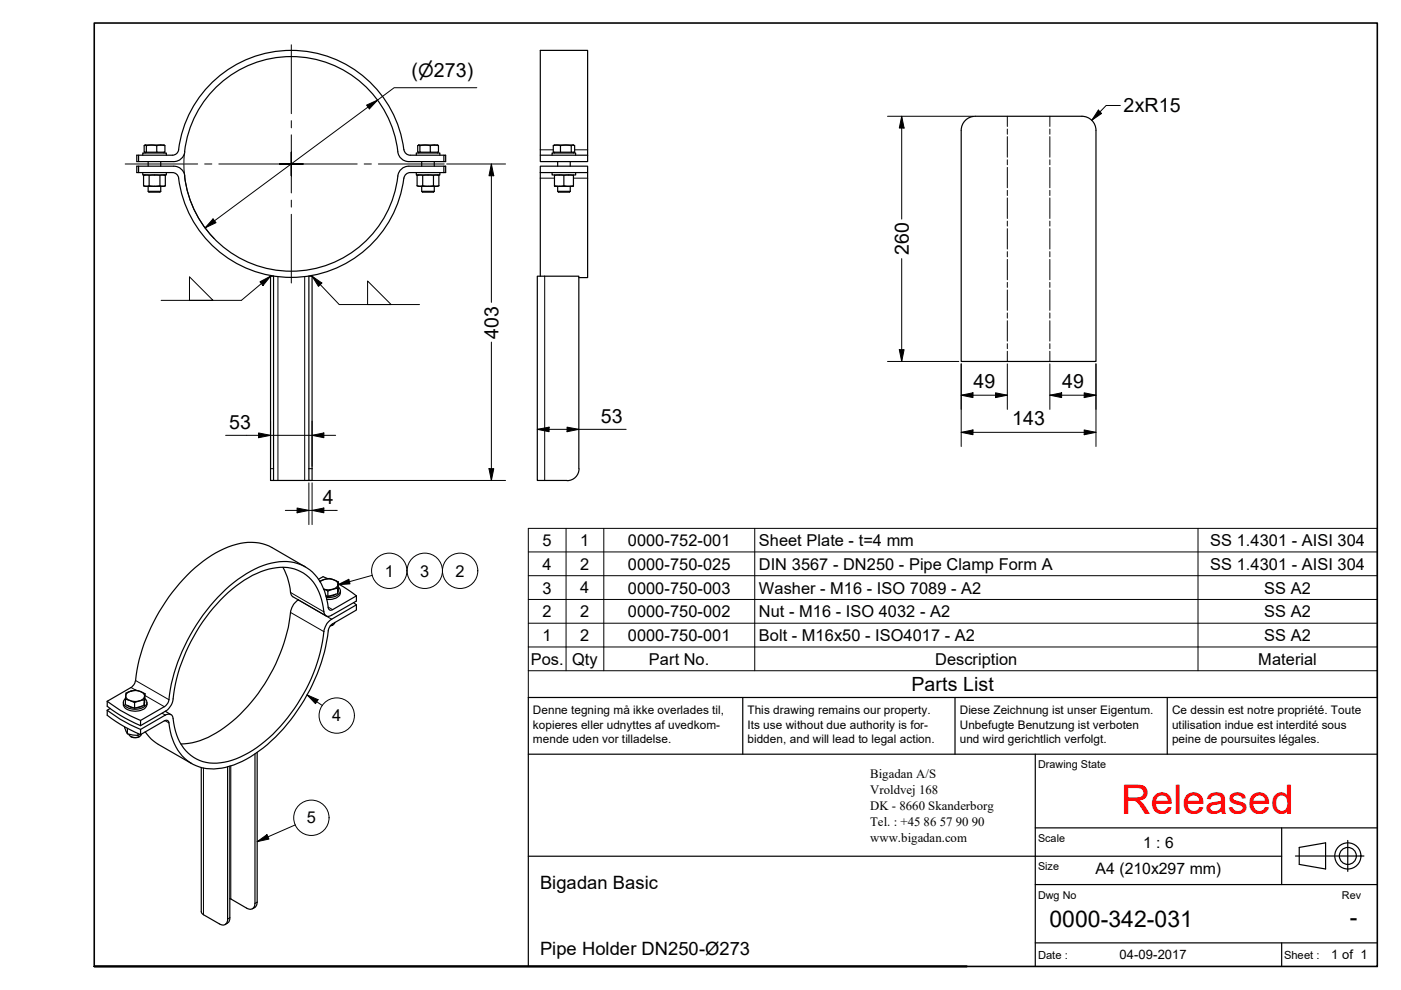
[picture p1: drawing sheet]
<svg xmlns="http://www.w3.org/2000/svg" width="297mm" height="210mm" viewBox="0 0 297 210" stroke-linecap="round" stroke-linejoin="round" font-family="sans-serif">
<!-- layer: Visible -->
<g fill="none" stroke="#000" stroke-width=".25">
<path d="M29 35.2h.4v1.4h-.4zM29 32.9h.4v1.4h-.4zM29.4 35.2h7.5a2.35 2.35 0 0 1 2.3 2.1M29.4 36.6h7.1M29.4 32.9h7.1M30.3 32.9v-.5h5v.5M30.3 36.6v.5h5v-.5M30.4 39.4l.6 .1 .6-.1M30.4 37.2h4.7M30.4 39.4l.4 .1h4l.3-.1M30.4 37.2v2.2M30.7 30.8l4.1-.1 .2 .2-.9-.2-.9 .2"/>
<path d="M30.8 37.1l-.4 .1M30.8 32.3v.1M31 30.9l1.1-.2 1.1 .2M31 30.9v1.4h2.2M31 30.9l-.2-.2-.2 .2v1.4h.4M31.4 39.5v1.1l.2 .1h2.3l.2-.1M31.4 34.3v.9M31.6 39.4l1.2 .1 2.3-.1M31.6 37.2v2.2M33.2 30.9v1.4h1.8v-1.4M33.9 37.2v2.2M34.1 34.3v.9"/>
<path d="M34.1 39.5v1.1M34.8 37.1l.3 .1M34.8 32.3v.1M35.1 37.2v2.2M36.6 36.6a1.33 1.33 0 0 1 1.3 1.2M37.9 37.7a24.1 24.1 0 0 0 23.8 21.1 24.1 24.1 0 0 0 23.9-21.1M37.9 31.7a1.33 1.33 0 0 1-1.3 1.2M39.1 32.2a22.8 22.8 0 0 1 23-20.2 22.8 22.8 0 0 1 22.4 20.7 2.35 2.35 0 0 0 2.2 1.6M39.2 32.2a2.35 2.35 0 0 1-2.3 2.1h-7.5M85.6 31.7a24.1 24.1 0 0 0-23.9-21 24.1 24.1 0 0 0-23.8 21M85.7 31.7a1.33 1.33 0 0 0 1.3 1.2h7.1M86.7 35.2a2.33 2.33 0 0 0-2.3 2.1 22.8 22.8 0 0 1-22.7 20.2 22.8 22.8 0 0 1-22.6-20.2"/>
<path d="M86.7 35.2h7.4M86.7 34.3h7.4M88.3 32.9v-.5h5v.5M88.3 36.6v.5h5v-.5M88.4 39.4l.6 .1 .6-.1M88.4 37.2h4.6M88.4 39.4l.4 .1h4l.2-.1M88.4 37.2v2.2M88.7 30.8l4.1-.1 .2 .2-.9-.2-.9 .2M88.8 37.1l-.4 .1M88.8 32.3v.1M89 30.9l1.1-.2 1.1 .2"/>
<path d="M89 30.9v1.4h2.2M89 30.9l-.2-.2-.2 .2v1.4h.4M89.4 39.5v1.1l.2 .1h2.3l.2-.1M89.4 34.3v.9M89.6 39.4l1.2 .1 2.2-.1M89.6 37.2v2.2M91.2 30.9v1.4h1.8v-1.4M91.9 37.2v2.2M92.1 34.3v.9M92.1 39.5v1.1M92.8 37.1l.2 .1M92.8 32.3v.1"/>
<path d="M93 37.2v2.2M94.1 35.2h.4v1.4h-.4zM94.1 36.6h-7.1a1.33 1.33 0 0 0-1.3 1.2M94.1 32.9h.4v1.4h-.4zM114.6 35.2h10v1.4h-10zM114.6 32.9h10v1.4h-10zM114.6 32.9v-22.2h10v22.2M114.6 36.6v22M117.1 32.9v-.5h4.9v.5M117.1 36.6v.5h4.9v-.5M117.3 30.9l.8-.2 .7 .2M117.6 39.4l1 .1"/>
<path d="M117.6 39.4v.1h1M117.6 37.2h4M117.6 32.3v.1M117.6 37.1v2.3M118.2 39.5v1.1l.2 .1h2.3l.2-.1M118.2 34.3v.9M118.8 30.9l1.2-.2 1.1 .2M118.8 30.9v1.4h2.3M119.5 39.4l-.9 .1M119.5 39.4l1.1 .1 1-.1M119.5 37.2v2.2M120.9 34.3v.9"/>
<path d="M120.9 39.5v1.1M121.1 30.9l.4-.2 .3 .2v1.4h-.7zM121.6 39.4v.1h-3M121.6 32.3v.1M121.6 37.1v2.3M121.7 30.8l-4.1-.1-.3 .2v1.4h1.5M124.6 36.6v22.3h-1.9M203.8 27.7v48.9h28.6v-48.9M206.8 24.7a2.98 2.98 0 0 0-3 2.9M206.8 24.7h22.6a2.98 2.98 0 0 1 3 2.9M31.4 40.6h2.7M57.4 58.6h.6v43.3h-.6z"/>
<path d="M65.5 58.6h.7v43.3h-.7zM89.4 40.6h2.7M118.2 40.6h2.7M122.7 99.4v-40.8h-8.8v43.3h6.3M122.8 99.4a2.52 2.52 0 0 1-2.6 2.5M58 101.9h7.5M60 120.3a17.4 17.4 0 0 1 1.8 5.9l.3 .3 7 4.1M63.3 127.2a3.5 3.5 0 0 0-1.7 2.7 36.2 36.2 0 0 1-14.9 25 15.3 15.3 0 0 1-8.3 2.8M64.7 120.2l-7-4.1a11 11 0 0 0-10.2 .2 31.4 31.4 0 0 0-13.1 12.4 37.5 37.5 0 0 0-5.8 16.1l-.6 .8-5.3 3.1M67.8 123.2a3.3 3.3 0 0 1 3.9 .2M67.9 123.4a2.72 2.72 0 0 1 3.7 .2 1.09 1.09 0 0 1-1 1.3l-1 .2-1-.2 .9 .4M69.1 126.3l.4 .2"/>
<path d="M69.1 126.4h.2M69.5 125.3v1.2l2.1-.6M69.5 122.7l-1-.4-1 .5M70.6 132.5l-.6 .2M71 132l-.5 .5-.4 .1M71.2 126l-1.4 .4M71.6 124.7l-2.1 .6M71.7 125.2l-.1 .2M71.7 123.8l3.9 2.5M71.7 124.4a1.03 1.03 0 0 1 .5 1.1 1.03 1.03 0 0 1-.8 .8l-1 .3-1.2 .1M71.7 123.4l-.1 1.3M71.7 123.4l-.1 2.5v-1.2"/>
<path d="M72.2 125.3a1.9 1.9 0 0 1-2.1 1.8h-.8M75 127.8l.6 .4v1.1l-5.3 3.1-.6 .8a38.8 38.8 0 0 1-14.8 26 16 16 0 0 1-11.1 3.8 9.2 9.2 0 0 1-7.7-7.9l-.3-2.1-.6-.3-5.4 3.1M75.6 128.2l-5.3 3.1a3.4 3.4 0 0 0-1.6 2.6 36.5 36.5 0 0 1-14.3 24.6 14.7 14.7 0 0 1-10.7 3.1 8.9 8.9 0 0 1-6.7-7.4l-.3-1.8a.98 .98 0 0 0-.6-1 .98 .98 0 0 0-1 .2l-5.3 3.1M75.6 126.3v1.1l-5.3 3a.97 .97 0 0 1-1.1 .2 .97 .97 0 0 1-.5-.9 10.2 10.2 0 0 0-5-8.5 10.4 10.4 0 0 0-9.3 .4 30.7 30.7 0 0 0-13.3 13.4 34.7 34.7 0 0 0-4.5 13.9l-.7 1.2-.8 .7M75.6 126.3l-5.1 3-.5 .1-.3-.2a12.7 12.7 0 0 0-4-8.4 9.7 9.7 0 0 0-9-1.2 28.4 28.4 0 0 0-13.7 10.8 38.3 38.3 0 0 0-7.3 18.5l-.6 .8-5.3 3.1M22.7 150.6v1.1l.9 .6 2.9 1.8 3.3 1.7M22.7 150.6l2.8 1.9 4.3 2.2M22.7 148.7v1l.9 .7 2.9 1.8 3.3 1.7M22.7 148.7l2.8 1.9 4.3 2.2M23.4 150.2l-.7 .4M26.2 148.9a1.79 1.79 0 0 0 2.1 1.9 2.71 2.71 0 0 0 2.8-1.2l.1-.7M26.4 154.1a1.83 1.83 0 0 0 2.3 1.8h.6l.4-.2"/>
<path d="M26.6 148.1a1.08 1.08 0 0 0-.4 1.1 1.08 1.08 0 0 0 .8 .8 3.4 3.4 0 0 0 4.1-.8v-.6l-.4-.5M26.6 148.3l1.9 .7M26.6 148.3v1.1l1.9 .8M26.8 147.1a2.65 2.65 0 0 1 3.8 .1 1.05 1.05 0 0 1-1.1 1.4 2.36 2.36 0 0 1-2.8-.9zM27 149.6l1.3 .5M27 154.4v1.2M27.3 155.7a1.6 1.6 0 0 0 2.7 0M27.7 156.1a1.81 1.81 0 0 0 1.9 0M28.5 149v1.2l2.1-.6M29.3 155.5v.4M29.8 152.8v1.1M29.8 154.7v1.1"/>
<path d="M30.2 149.7l-1.5 .4M30.6 148.4l-2.1 .6M30.6 148.9v.2M30.7 147.1l-.1 1.3M30.7 147.1l-.1 2.5v-1.2M30.7 147.1a3.2 3.2 0 0 0-4-.1l-.1 1.3M30.8 155.2l1.2 1.5 1.1 .8 7.5 4.4M35.1 150.8l1.1 .7M35.1 150.8l-5.3 3.1M54.1 159.9v31.6a1.09 1.09 0 0 1-.6 1.2 1.09 1.09 0 0 1-1.2-.2l-3.6-2M54.5 159.5v31.8l-.2 .8-.8 .6M48.3 162.6v32.3a1.06 1.06 0 0 1-.5 1.1 1.06 1.06 0 0 1-1.3-.1l-3.4-2-.4-.6v-30.6"/>
<path d="M48.7 162.4v32.5l-.1 .5-.8 .6"/>
</g>
<!-- layer: Visible Narrow -->
<g fill="none" stroke="#000" stroke-width=".21">
<path d="M114.6 37.8h3M114.6 31.8h2.7M121.6 37.8h3M121.8 31.8h2.8M58.9 58.7v43.2M64.6 58.7v43.2M115.5 58.6v43.3M57.4 99.4h.6M65.5 99.4h.7M61.6 129.9l7.1 4M61.6 125.6l7.1 4.1M63.2 127.2l7.1 4.1"/>
<path d="M69.6 128.7l.9 .6M27.8 145.8l1 .5M28.7 144.3l7.1 4.1M30.7 147.5l4.1 2.3M34.4 151.2l.7 .4M35 152.8l.8 .5M43.1 162.8v31.1M48.9 162.4v28.2M48.7 194.6l-.4 .3M54.5 191.3l-.4 .2"/>
</g>
<!-- layer: Bend Centerline -->
<g fill="none" stroke="#000" stroke-width=".21">
<path d="M213.6 24.7v2.1M213.6 27.4v1.1M213.6 29v4.3M213.6 33.9v1M213.6 35.5v4.3M222.6 24.7v2.1M222.6 27.4v1.1M222.6 29v4.3M222.6 33.9v1M222.6 35.5v4.3M213.6 40.4v1.1M213.6 42v4.3"/>
<path d="M213.6 46.9v1M213.6 48.5v4.3M213.6 53.4v1.1M213.6 55v4.3M213.6 59.9v1M222.6 40.4v1.1M222.6 42v4.3M222.6 46.9v1M222.6 48.5v4.3M222.6 53.4v1.1M222.6 55v4.3M222.6 59.9v1"/>
<path d="M213.6 61.5v4.3M213.6 66.4v1.1M213.6 68v4.3M213.6 72.9v1M213.6 74.5v2.1M222.6 61.5v4.3M222.6 66.4v1.1M222.6 68v4.3M222.6 72.9v1M222.6 74.5v2.1"/>
</g>
<!-- layer: Symbol -->
<g fill="none" stroke="#000" stroke-width=".21">
<path d="M40.2 58.7l5 5h-5zM55.1 59.7l2.3-1.1-1.6 2zM57.4 58.6l-6.2 5.1h-17M66.2 58.6l2 1.4-.7 .7zM66.2 58.6l5.7 6h17M77.9 59.6l5 5h-5zM112 117h180M120 112v30.2M128 112v30.2M160 112v30.2M254 112v30.2M71.7 124l2.3-1.2 .2 1z"/>
<path d="M79 122l-7.3 2M112 137.2h180v-25.2h-180v30.2M112 122.1h180M112 127.1h180M112 132.1h180M292 137.2v5h-180M65.1 147.3l2.3 1.1-.5 .8zM65.1 147.3l3.2 2.3M112 142.2v5.7h180v-5.7M54.5 178.4l2.1-1.4 .4 .9zM62.6 174.9l-8.1 3.5"/>
<circle cx="82.5" cy="121" r="3.7"/>
<circle cx="90.1" cy="121" r="3.7"/>
<circle cx="97.6" cy="121" r="3.7"/>
<circle cx="71.4" cy="151.7" r="3.7"/>
<circle cx="66" cy="173.4" r="3.7"/>
</g>
<!-- layer: Border -->
<path d="M20 4.9h272v200h-272zM205 204.9h-185h185" fill="none" stroke="#000" stroke-width=".34"/>
<!-- layer: Title -->
<g fill="none" stroke="#000" stroke-width=".25">
<path d="M112 159.9h180M157.5 147.9v12M202.5 147.9v12M219.5 159.9v45M247.5 147.9v12M292 147.9h-180v57M219.5 175.5h72.5M271.7 175.5v12.1M275.5 179.7l5.6-1v5.5l-5.6-.9zM285.8 178.2v6.6M112 181.5h159.7M219.5 199.9h72.5"/>
<path d="M219.5 187.6h72.5M271.7 199.9v5M274.7 181.5h14.5"/>
<circle cx="285.8" cy="181.5" r="2.77"/>
<circle cx="285.8" cy="181.5" r="1.8"/>
</g>
<!-- layer: Center Mark -->
<g fill="none" stroke="#000" stroke-width=".21">
<path d="M61.8 9.5v14.6M26.5 34.8h15.4M43.4 34.8h1.5M46.4 34.8h15.4h-2.5M59.3 34.8h2.5h-2.5M61.8 28.6v6.2v-2.5M61.8 37.3v-2.5v2.5M61.8 32.3v2.5v-2.5M61.8 37.3v-2.5v6.1M61.8 25.6v1.5M64.3 34.8h-2.5h13.9M64.3 34.8h-2.5h2.5"/>
<path d="M77.2 34.8h1.5M80.2 34.8h14M61.8 42.4v1.5M61.8 45.4v14.6"/>
</g>
<!-- layer: Dimension -->
<g fill="none" stroke="#000" stroke-width=".21">
<path d="M101.1 18.6h-17.5l-40.1 29.7M39 34.8a22.8 22.8 0 0 0 6.4 15.8M39.1 32.7l-.1 1.9M77.7 22.3l2.4-1.1-1.8 1.9zM94.7 34.8h12.5M104.2 34.8l.5 2.5h-1zM104.2 34.8v29.3M188.2 24.7h18.1M191.2 24.7l.5 2.4h-1zM191.2 24.7v21.8M232.9 23.3l.7 .8-2.1 1.4zM237.5 22.4h-3l-3 3.1"/>
<path d="M45.2 46.4l.6 .8-2.3 1.1zM191.2 54.8v21.8M104.2 72.5v29.4M188.2 76.6h15.1M190.7 74.1h1l-.5 2.5zM203.8 77.1v17.6M213.6 77.1v9.7M222.6 77.1v9.7M232.4 77.1v17.6M47.8 92.3h23.4M54.8 91.8l2.6 .5-2.6 .5zM57.4 89.3v9.6"/>
<path d="M66.2 92.3l2.5-.5v1zM66.2 89.3v9.6M103.7 99.4h1l-.5 2.5zM113.9 91l2.5-.4v.9zM113.9 91h18.9M120.2 90.6l2.5 .4-2.5 .5zM203.8 91.7l2.5-.5v1zM203.8 83.8l2.5-.5v1zM203.8 91.7h28.6M203.8 83.8h9.8M211.1 83.3l2.5 .5-2.5 .5zM222.6 83.8l2.5-.5v1z"/>
<path d="M222.6 83.8h9.8M229.9 91.2l2.5 .5-2.5 .5zM229.9 83.3l2.5 .5-2.5 .5zM60.5 108.2h11M63 107.7l2.5 .5-2.5 .5zM65.1 101.9h42.1M65.5 102.4v8.8M66.2 108.2l2.5-.5v1zM66.2 102.4v8.8"/>
</g>
<g fill="#000">
<path d="M77.7 22.3l2.4-1.1-1.8 1.9z" fill-rule="evenodd"/>
<path d="M104.2 34.8l.5 2.5h-1z" fill-rule="evenodd"/>
<path d="M191.2 24.7l.5 2.4h-1z" fill-rule="evenodd"/>
<path d="M232.9 23.3l.7 .8-2.1 1.4z" fill-rule="evenodd"/>
<path d="M45.2 46.4l.6 .8-2.3 1.1z" fill-rule="evenodd"/>
<path d="M190.7 74.1h1l-.5 2.5z" fill-rule="evenodd"/>
<path d="M54.8 91.8l2.6 .5-2.6 .5z" fill-rule="evenodd"/>
<path d="M66.2 92.3l2.5-.5v1z" fill-rule="evenodd"/>
<path d="M103.7 99.4h1l-.5 2.5z" fill-rule="evenodd"/>
<path d="M113.9 91l2.5-.4v.9z" fill-rule="evenodd"/>
<path d="M120.2 90.6l2.5 .4-2.5 .5z" fill-rule="evenodd"/>
<path d="M203.8 91.7l2.5-.5v1z" fill-rule="evenodd"/>
<path d="M203.8 83.8l2.5-.5v1z" fill-rule="evenodd"/>
<path d="M211.1 83.3l2.5 .5-2.5 .5z" fill-rule="evenodd"/>
<path d="M222.6 83.8l2.5-.5v1z" fill-rule="evenodd"/>
<path d="M229.9 91.2l2.5 .5-2.5 .5z" fill-rule="evenodd"/>
<path d="M229.9 83.3l2.5 .5-2.5 .5z" fill-rule="evenodd"/>
<path d="M63 107.7l2.5 .5-2.5 .5z" fill-rule="evenodd"/>
<path d="M66.2 108.2l2.5-.5v1z" fill-rule="evenodd"/>
</g>
<!-- layer: Symbol -->
<g fill="#000">
<path d="M55.1 59.7l2.3-1.1-1.6 2z" fill-rule="evenodd"/>
<path d="M66.2 58.6l2 1.4-.7 .7z" fill-rule="evenodd"/>
<path d="M71.7 124l2.3-1.2 .2 1z" fill-rule="evenodd"/>
<path d="M65.1 147.3l2.3 1.1-.5 .8z" fill-rule="evenodd"/>
<path d="M54.5 178.4l2.1-1.4 .4 .9z" fill-rule="evenodd"/>
</g>
<text font-size="8.6" fill="#f00" x="237.7" y="172.6">Released</text>
<g font-size="4.9">
<text x="222.5" y="196.6">0000-342-031</text>
<text x="286.2" y="196.2">-</text>
</g>
<g font-size="4.1">
<text x="87.2" y="16.3">(⌀273)</text>
<text x="238.2" y="23.8">2xR15</text>
<text x="192.7" y="54.2" transform="rotate(-90 192.7 54.2)">260</text>
<text x="105.7" y="71.8" transform="rotate(-90 105.7 71.8)">403</text>
<text x="206.4" y="82.4">49</text>
<text x="225.2" y="82.4">49</text>
<text x="127.4" y="89.6">53</text>
<text x="48.6" y="90.9">53</text>
<text x="214.6" y="90.2">143</text>
<text x="68.5" y="106.8">4</text>
<text x="193.3" y="146.6">Parts List</text>
</g>
<g font-size="3.9">
<text x="114.5" y="188.4">Bigadan Basic</text>
<text x="114.5" y="202.4">Pipe Holder DN250-Ø273</text>
</g>
<g font-size="3.5">
<text x="115" y="115.8">5</text>
<text x="123" y="115.8">1</text>
<text x="133.1" y="115.8">0000-752-001</text>
<text x="160.9" y="115.8">Sheet Plate - t=4 mm</text>
<text x="256.6" y="115.8">SS 1.4301 - AISI 304</text>
<text x="81.6" y="122.3">1</text>
<text x="89.1" y="122.3">3</text>
<text x="96.6" y="122.3">2</text>
<text x="115" y="120.8">4</text>
<text x="115" y="125.9">3</text>
<text x="123" y="120.8">2</text>
<text x="123" y="125.8">4</text>
<text x="133.1" y="120.8">0000-750-025</text>
<text x="133.1" y="125.9">0000-750-003</text>
<text x="160.9" y="120.8">DIN 3567 - DN250 - Pipe Clamp Form A</text>
<text x="160.9" y="125.9">Washer - M16 - ISO 7089 - A2</text>
<text x="256.6" y="120.8">SS 1.4301 - AISI 304</text>
<text x="268.1" y="125.9">SS A2</text>
<text x="115" y="130.9">2</text>
<text x="123" y="130.9">2</text>
<text x="133.1" y="130.9">0000-750-002</text>
<text x="160.9" y="130.9">Nut - M16 - ISO 4032 - A2</text>
<text x="268.1" y="130.9">SS A2</text>
<text x="115" y="135.9">1</text>
<text x="123" y="135.9">2</text>
<text x="133.1" y="135.9">0000-750-001</text>
<text x="160.9" y="135.9">Bolt - M16x50 - ISO4017 - A2</text>
<text x="268.1" y="135.9">SS A2</text>
<text x="112.5" y="140.9">Pos.</text>
<text x="121.3" y="141">Qty</text>
<text x="137.6" y="140.9">Part No.</text>
<text x="198.2" y="140.9">Description</text>
<text x="266.8" y="140.9">Material</text>
<text x="70.4" y="153">4</text>
<text x="65.1" y="174.6">5</text>
</g>
<g font-size="3.3">
<text x="242.4" y="179.7">1 : 6</text>
<text x="232.3" y="185.4">A4 (210x297 mm)</text>
</g>
<g font-size="2.8">
<text x="237.4" y="203.4">04-09-2017</text>
<text x="282.2" y="203.4">1 of 1</text>
</g>
<g font-size="2.7">
<text x="184.5" y="164.9">Bigadan A/S</text>
<text x="184.5" y="168.4">Vroldvej 168</text>
<text x="184.5" y="171.8">DK - 8660 Skanderborg</text>
<text x="184.5" y="175.1">Tel. : +45</text>
<text x="184.5" y="178.5">www.bigadan.com</text>
<text x="195.8" y="175.1">86</text>
<text x="199.3" y="175.1">57</text>
<text x="202.6" y="175.1">90</text>
<text x="206" y="175.1">90</text>
</g>
<g font-size="2.5">
<text x="113" y="154.5">kopieres eller udnyttes af uvedkom-</text>
<text x="113" y="151.4">Denne tegning må ikke overlades til,</text>
<text x="158.5" y="151.4">This drawing remains our property.</text>
<text x="158.5" y="154.5">Its use without due authority is for-</text>
<text x="203.5" y="154.5">Unbefugte Benutzung ist verboten</text>
<text x="203.5" y="151.4">Diese Zeichnung ist unser Eigentum.</text>
<text x="248.5" y="154.5">utilisation indue est interdité sous</text>
<text x="248.5" y="151.4">Ce dessin est notre propriété. Toute</text>
<text x="113" y="157.6">mende uden vor tilladelse.</text>
<text x="158.5" y="157.6">bidden, and will lead to legal action.</text>
<text x="203.5" y="157.6">und wird gerichtlich verfolgt.</text>
<text x="248.5" y="157.6">peine de poursuites légales.</text>
</g>
<g font-size="2.4">
<text x="220.1" y="203.3">Date :</text>
<text x="272.2" y="203.3">Sheet :</text>
</g>
<g font-size="2.3">
<text x="220.1" y="162.9">Drawing State</text>
<text x="220.1" y="178.5">Scale</text>
<text x="220.1" y="184.5">Size</text>
<text x="220.1" y="190.6">Dwg No</text>
<text x="284.5" y="190.6">Rev</text>
</g>
</svg>
